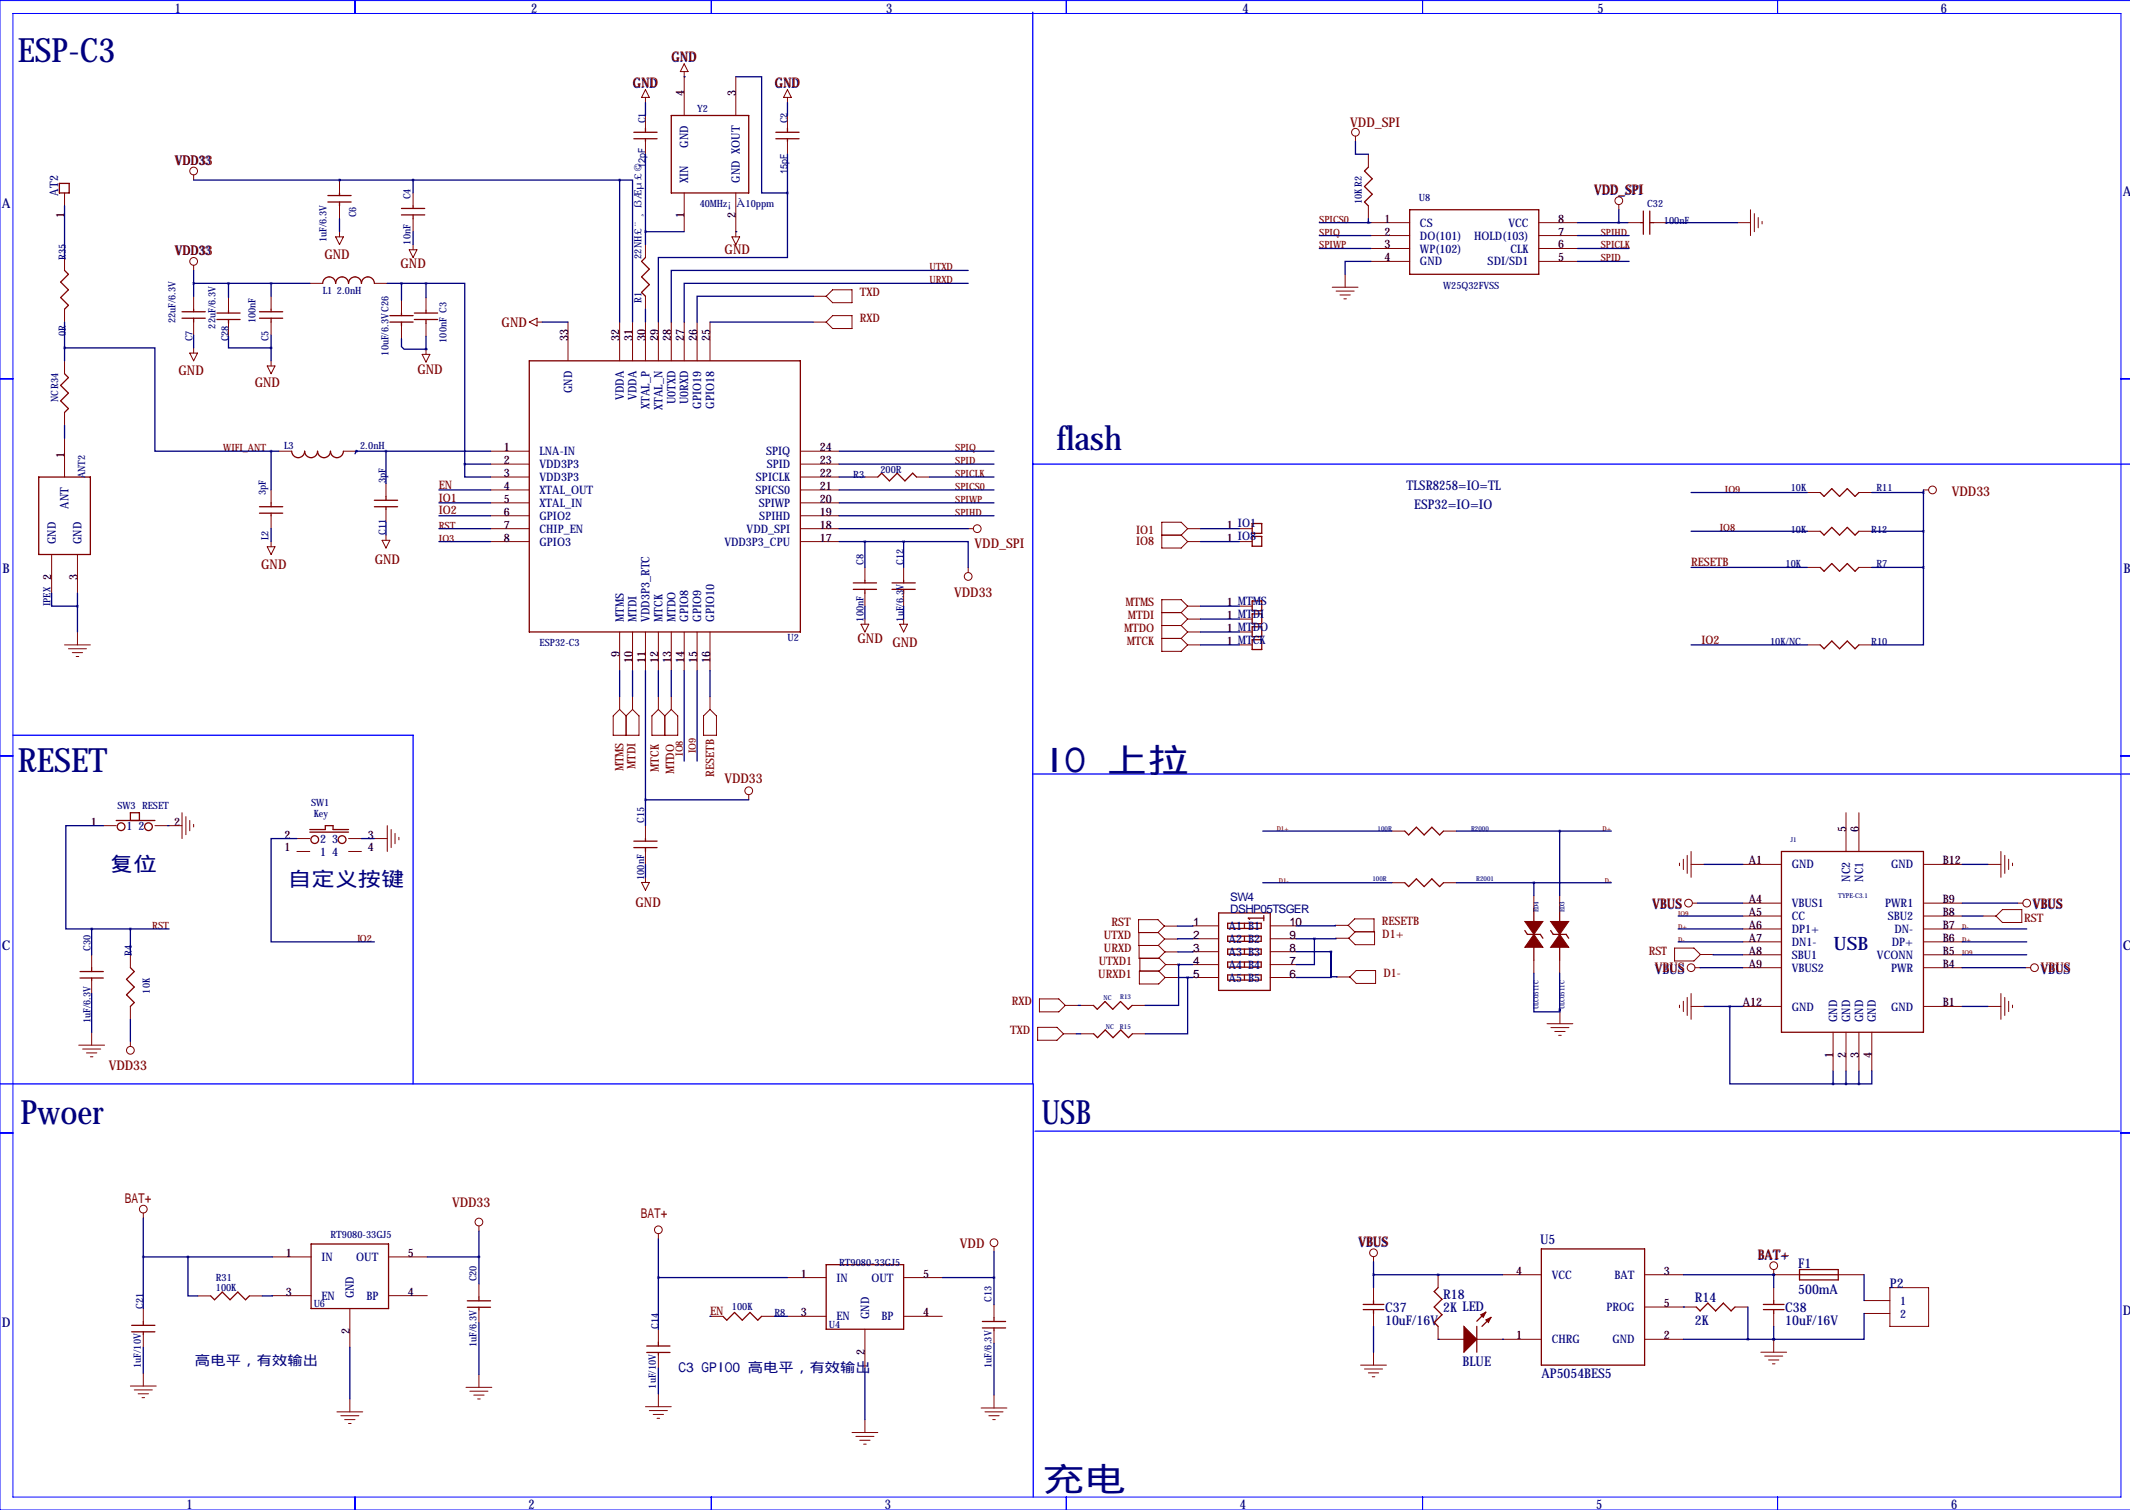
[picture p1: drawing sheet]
<svg xmlns="http://www.w3.org/2000/svg" width="419mm" height="297mm" viewBox="0 0 419 297" stroke-linecap="round" stroke-linejoin="round" font-family="sans-serif">
<g fill="none" stroke="#00f" stroke-width=".2">
<path d="M2.5 2.7h414.8v291.8h-414.8zM69.8 .1v2.6M140 .1v2.6M209.8 .1v2.6M279.9 .1v2.6M349.8 .1v2.6M419.1 .1h-419.1v296.9h419.1M0 74.5h2.5M417.3 74.5h1.8M0 148.7h2.5M417.3 148.7h1.8M0 222.9h2.5"/>
<path d="M417.3 222.9h1.8M69.8 294.5v2.5M140 294.5v2.5M209.8 294.5v2.5M279.9 294.5v2.5M349.8 294.5v2.5"/>
</g>
<path d="M203.2 2.4v210.8h-203.2M203.2 91.3h215.9M2.5 144.6h78.8v68.6M203.2 152.3h215.9M203.3 213.2v81.3M203.7 222.5h213.3" fill="none" stroke="#00f" stroke-width=".25"/>
<g fill="none" stroke="#800000" stroke-width=".25">
<path d="M11.7 36.1h1.9v1.9h-1.9zM64.5 39.7h4.6M64.5 38.5h4.6M66.8 38v.5M66.8 39.7v.8M124.7 26h4.6M124.7 27.3h4.6M127 25.3v.7M127 27.3v.5M132.1 22.7h15.2v15.3h-15.2zM152.7 26h4.5M152.7 27.3h4.5"/>
<path d="M154.9 25.3v.7M154.9 27.3v.5M269.2 32.9l-.7 .7 1.5 1.6-1.5 1.5 1.5 1.5-1.5 1.5 .7 .8M12.7 53.2l.8 .8-1.6 1.5 1.6 1.5-1.6 1.5 1.6 1.6-.8 .7M63.5 55.7a1.27 1.27 0 0 1 1.3-1.2 1.27 1.27 0 0 1 1.2 1.2 1.27 1.27 0 0 1 1.3-1.2 1.27 1.27 0 0 1 1.3 1.2 1.27 1.27 0 0 1 1.2-1.2 1.27 1.27 0 0 1 1.3 1.2 1.27 1.27 0 0 1 1.3-1.2 1.27 1.27 0 0 1 1.3 1.2M79 42.3h4.6M79 41h4.6M81.3 40.5v.5M81.3 42.3v.7M127 50.7l-.8 .7 1.6 1.5-1.6 1.6 1.6 1.5-1.6 1.5 .8 .8M277.4 41.3h25.4v12.7h-25.4zM322.8 43.8h.5"/>
<path d="M323.3 41.5v4.6M324.6 43.8h.8M324.6 41.5v4.6M12.7 73.5l.8 .8-1.6 1.5 1.6 1.5-1.6 1.6 1.6 1.5-.8 .7M35.8 62.6h4.6M35.8 61.3h4.6M38.1 60.8v.5M38.1 62.6v.8M42.7 62.9h4.5M42.7 61.6h4.5M45 61.1v.5M45 62.9v.7"/>
<path d="M51.1 62.6h4.5M51.1 61.3h4.5M53.3 60.8v.5M53.3 62.6v.8M76.7 63.4h4.6M76.7 62.1h4.6M79 61.6v.5M79 63.4v.7M81.5 62.9h4.6M81.5 61.6h4.6M83.8 61.1v.5M83.8 62.9v.7"/>
<path d="M104.1 71h53.4v53.3h-53.4zM7.6 93.8h10.2v15.3h-10.2zM51.1 99.7h4.5M53.3 98.9v.8M57.4 88.8a1.27 1.27 0 0 0 1.3 1.2 1.27 1.27 0 0 0 1.2-1.2 1.27 1.27 0 0 0 1.3 1.2 1.27 1.27 0 0 0 1.3-1.2 1.27 1.27 0 0 0 1.3 1.2 1.27 1.27 0 0 0 1.2-1.2 1.27 1.27 0 0 0 1.3 1.2 1.27 1.27 0 0 0 1.3-1.2M73.7 99.7h4.5M73.7 98.4h4.5M75.9 97.6v.8M75.9 99.7v.5M172.7 93.8l.8-.7 1.5 1.5 1.5-1.5 1.6 1.5 1.5-1.5 .7 .7M358.1 96.9l.8 .7 1.5-1.5 1.5 1.5 1.6-1.5 1.5 1.5 .8-.7M51.1 101h4.5"/>
<path d="M53.3 101v.5M167.9 115.9h4.6M167.9 114.7h4.6M170.2 114.2v.5M170.2 115.9v.8M175.5 115.9h4.6M175.5 114.7h4.6M177.8 114.2v.5M177.8 115.9v.8M246.4 103h1.9v1.9h-1.9zM246.4 105.5h1.9v2h-1.9zM246.4 118.2h1.9v2h-1.9z"/>
<path d="M358.1 104.5l.8 .8 1.5-1.6 1.5 1.6 1.6-1.6 1.5 1.6 .8-.8M358.1 111.6l.8 .8 1.5-1.5 1.5 1.5 1.6-1.5 1.5 1.5 .8-.8M246.4 120.8h1.9v1.9h-1.9zM246.4 123.3h1.9v1.9h-1.9zM246.4 125.8h1.9v2h-1.9zM358.1 126.9l.8 .7 1.5-1.5 1.5 1.5 1.6-1.5 1.5 1.5 .8-.7M22.9 161.4h7.6M25.7 161.4v-1.5h1.7v1.5M61 163.2h3v-.8h1.5v.8h3.1M61 163.7h7.6M124.7 166.7h4.6M124.7 165.5h4.6"/>
<path d="M127 165v.5M127 166.7v.8M239.8 179.6h10.1v15.2h-10.1zM276.4 173.6l.8 .8 1.5-1.5 1.5 1.5 1.5-1.5 1.6 1.5 .7-.8M276.4 163.5l.8 .7 1.5-1.5 1.5 1.5 1.5-1.5 1.6 1.5 .7-.7M301.8 178.7v2.6M306.9 178.7v2.6M350.5 167.5h28v35.6h-28zM15.7 191.1h4.6M15.7 192.4h4.6M18 190.4v.7M18 192.4v.5"/>
<path d="M25.7 190.4l.7 .7-1.5 1.5 1.5 1.6-1.5 1.5 1.5 1.5-.7 .8M215.1 197.8l.8 .7 1.5-1.5 1.5 1.5 1.6-1.5 1.5 1.5 .8-.7M241.6 181.6h6.6v1h-6.6zM241.6 184.2h6.6v1h-6.6zM241.6 186.7h6.6v1h-6.6zM241.6 189.2h6.6v1.1h-6.6zM241.6 191.8h6.6v1h-6.6zM244.9 181.6v1M244.9 184.2v1M244.9 186.7v1M244.9 189.2v1.1M244.9 191.8v1"/>
<path d="M248.7 180.6h-3.1l.3 .3M248.7 180.1v1M300 183l.5 .8h2.6l.5 .8M301.8 186.3v2.6M305.1 183l.5 .8h2.6l.5 .8M306.9 186.3v2.6M215.2 203.4l.8 .7 1.5-1.5 1.5 1.5 1.5-1.5 1.5 1.5 .8-.7M28.2 260v.7M41.5 254.9l.7 .8 1.5-1.5 1.6 1.5 1.5-1.5 1.5 1.5 .8-.8M61.2 244.7h15.3v12.7h-15.3zM91.9 255.9h4.6M91.9 257.2h4.6"/>
<path d="M94.2 255.1v.8M94.2 257.2v.5M142.2 258.9l.8 .8 1.5-1.5 1.5 1.5 1.6-1.5 1.5 1.5 .8-.8M162.6 248.8h15.2v12.7h-15.2zM193.3 260h4.6M195.6 259.2v.8M268.2 256.6h4.1M268.2 257.6h4.1M270.3 255.8v.8M270.3 257.6v.8M283 253.3l-.8 .8 1.5 1.5-1.5 1.5 1.5 1.5-1.5 1.6 .8 .7M292.4 258.1l-1.8 1.8"/>
<path d="M293.4 259.1l-1.8 1.8M303.3 245.7h20.3v22.8h-20.3zM333.8 257.1l.7 .8 1.5-1.6 1.6 1.6 1.5-1.6 1.5 1.6 .8-.8M347 256.6h4M347 257.6h4M349 255.8v.8M349 257.6v.8M354.1 249.7h7.6v2.1h-7.6zM354.1 250.8h7.6M25.9 260.7h4.6M25.9 262h4.6M28.2 262v.5"/>
<path d="M127.3 264.8h4.5M127.3 266.1h4.5M129.5 264v.8M129.5 266.1v.5M193.3 261.2h4.6M195.6 261.2v.5M290.6 260.9v5.1"/>
<circle cx="23.8" cy="162.6" r=".76"/>
<circle cx="29.2" cy="162.6" r=".76"/>
<circle cx="61.9" cy="165.2" r=".76"/>
<circle cx="67.3" cy="165.2" r=".76"/>
</g>
<g fill="none" stroke="#800000" stroke-width=".2">
<path d="M127 19.2v1M127 17.6l.8 1.6h-1.6zM134.6 14.1v8.6M134.6 12.6l.8 1.5h-1.5zM144.8 15.1v7.6M154.9 19.2v1M154.9 17.6l.8 1.6h-1.5zM12.7 38v2.5M38.1 34.4v1M66.8 35.4v2.6M81.3 38v2.5M127 22.7v2.6"/>
<path d="M127 27.8v2.5M134.6 38v7.6M144.8 38v8.6M154.9 22.7v2.6M154.9 27.8v2.5M266.7 26.8v1M269.2 30.3v2.6M12.7 50.7v2.5M38.1 52.2v1M38.1 58.3v2.5M45 58.5v2.6M53.3 58.3v2.5"/>
<path d="M61 55.7h2.5M66 46.6h1.6l-.8 1.5zM66.8 40.5v2.5M66.8 45.6v1M73.7 55.7h2.5M79 59v2.6M80.5 49.1h1.5l-.7 1.6zM81.3 43v2.6M81.3 48.1v1M83.8 58.5v2.6M127 48.1v2.6M127 58.3v2.5"/>
<path d="M144 46.6h1.5l-.7 1.5zM160 58.3h2.6M163.8 57h3.8v2.5h-3.8l-1.2-1.2zM262.1 56.5h5.1M262.9 57.3h3.5M263.7 58h2M264.4 58.8h.5M264.7 54v2.5M269.2 40.5v2.5M269.7 43.8h7.7M269.7 46.3h7.7M269.7 48.9h7.7"/>
<path d="M269.7 51.4h7.7M302.8 43.8h7.6M302.8 46.3h7.6M302.8 48.9h7.6M302.8 51.4h7.6M318.5 40.2v1.1M320.3 43.8h2.5M325.4 43.8h2.5M341.9 43.8h2.5M344.4 41.3v5M345.2 42v3.6M345.9 42.8v2"/>
<path d="M346.7 43.5v.6M12.7 60.8v2.6M12.7 71v2.5M37.3 69.5h1.6l-.8 1.5zM38.1 63.4v2.5M38.1 68.4v1.1M45 63.6v2.6M52.6 72h1.5l-.8 1.5zM53.3 63.4v2.5M53.3 71v1M79 64.1v2.6M83.1 69.7h1.5l-.8 1.5z"/>
<path d="M83.8 63.6v2.6M83.8 68.7v1M104.1 63.4l1.6-.8v1.5zM105.7 63.4h1M111.8 63.4v7.6M121.9 63.4v7.6M124.5 63.4v7.6M127 63.4v7.6M129.5 63.4v7.6M132.1 63.4v7.6M134.6 63.4v7.6M137.2 63.4v7.6"/>
<path d="M139.7 63.4v7.6M160 63.4h2.6M162.6 63.4l1.2-1.3h3.8v2.5h-3.8zM12.7 81.1v2.6M12.7 86.2v7.6M53.3 96.4v2.5M54.9 88.8h2.5M67.6 88.8h2.5M75.9 95.1v2.5M96.5 93.8h7.6M96.5 88.8h7.6M96.5 91.3h7.6"/>
<path d="M96.5 98.9h7.6M96.5 96.4h7.6M157.5 93.8h7.6M157.5 88.8h7.6M157.5 91.3h7.6M157.5 98.9h7.6M157.5 96.4h7.6M170.2 93.8h2.5M180.3 93.8h2.6M355.6 96.9h2.5M365.8 96.9h2.5M378.5 96.4h1"/>
<path d="M10.2 109.1v7.6M15.2 109.1v7.6M52.6 107.6h1.5l-.8 1.5zM53.3 101.5v2.5M53.3 106.5v1.1M75.2 106.3h1.5l-.8 1.5zM75.9 100.2v2.5M75.9 105.3v1M96.5 104h7.6M96.5 101.5h7.6M96.5 106.5h7.6M157.5 104h7.6"/>
<path d="M157.5 101.5h7.6M157.5 106.5h7.6M170.2 111.6v2.6M170.2 116.7v2.5M177.8 111.6v2.6M177.8 116.7v2.5M190.5 104h1M190.5 111.6v1M228.6 105.3h3.8M232.4 105.3l1.3 1.2M233.7 104h2.5M233.7 106.5h2.5"/>
<path d="M233.7 119.2h2.5M233.7 104l-1.3 1.3M233.7 104l-1.3-1.3h-3.8v5.1h3.8l1.3-1.3M233.7 119.2l-1.3-1.2h-3.8v10.1h3.8l1.3-1.2M233.7 119.2l-1.3 1.3M243.8 104h2.6M243.8 106.5h2.6M243.8 119.2h2.6M355.6 104.5h2.5M355.6 111.6h2.5M365.8 104.5h2.5M365.8 111.6h2.5"/>
<path d="M12.7 126.9h5.1M13.5 127.6h3.5M14.2 128.4h2.1M15 129.1h.5M15.2 124.3v2.6M121.9 124.3v7.6M121.9 137v2.6M121.9 139.6l-1.3 1.2v3.8h5.1v-3.8l-1.2-1.2M121.9 139.6l1.3 1.2M124.5 124.3v7.6M124.5 137v2.6M124.5 139.6l-1.3 1.2"/>
<path d="M127 124.3v7.6M129.5 124.3v7.6M129.5 137v2.6M129.5 139.6l-1.2 1.2v3.8h5v-3.8l-1.2-1.2M129.5 139.6l1.3 1.2M132.1 124.3v7.6M132.1 137v2.6M132.1 139.6l-1.3 1.2M134.6 124.3v7.6M137.2 124.3v7.6M139.7 124.3v7.6M139.7 137v2.6"/>
<path d="M169.4 122.8h1.5l-.7 1.5zM170.2 121.8v1M177 122.8h1.6l-.8 1.5zM177.8 121.8v1M228.6 120.5h3.8M228.6 123h3.8M228.6 125.6h3.8M232.4 120.5l1.3 1.3M232.4 123l1.3 1.3M232.4 125.6l1.3 1.3M233.7 121.8h2.5M233.7 124.3h2.5"/>
<path d="M233.7 126.9h2.5M233.7 121.8l-1.3 1.2M233.7 124.3l-1.3 1.3M243.8 121.8h2.6M243.8 124.3h2.6M243.8 126.9h2.6M355.6 126.9h2.5M365.8 126.9h2.5M35.8 159.9v5.1M123.2 140.8v3.8M130.8 140.8v3.8M138.4 140.8l1.3-1.2 1.3 1.2v3.8h-2.6z"/>
<path d="M147.3 156.3v1M363.2 159.9v7.6M365.8 159.9v7.6M20.3 162.4h2.6M30.5 162.4h2.5M33.3 162.4h2.5M36.6 160.6v3.6M37.3 161.4v2M38.1 162.2v.5M58.4 167.5h2.6M58.4 165h2.6M68.6 167.5h2.5"/>
<path d="M68.6 165h2.5M73.7 165h2.5M76.2 162.4v5.1M77 163.2v3.5M77.7 163.9v2.1M78.5 164.7v.5M126.2 173.6h1.6l-.8 1.5zM127 162.4v2.6M127 167.5v2.5M127 172.6v1M273.9 173.6h2.5M273.9 163.5h2.5"/>
<path d="M284 173.6h2.6M284 163.5h2.6M301.8 176.2v2.5M306.9 176.2v2.5M330.5 169.8v.5M331.2 169v2.1M332 168.3v3.5M332.7 170h2.6M332.7 167.5v5.1M333 177.7h1M342.9 170h7.6M342.9 177.7h7.6"/>
<path d="M378.5 170h7.6M378.5 177.7h7.6M391.2 170h2.5M393.7 167.5v5.1M394 178.9h3.8v2.6h-3.8l-1.3-1.3zM394.5 168.3v3.5M395.2 169v2.1M396 169.8v.5M397 177.7h1M18 187.8v2.6M18 192.9v2.5M25.7 187.8v2.6"/>
<path d="M25.7 198v2.5M204.5 196.5h3.8l1.3 1.3-1.3 1.2h-3.8zM209.6 197.8h2.5M212.6 197.8h2.5M222.8 197.8h2.5M224.1 183.5v2.5h3.8l1.3 1.3M224.1 186v2.5h3.8l1.3-1.2M228 191l1.3 1.3M229.1 182.2l-1.3-1.3h-3.8v2.6h3.9l1.3 1.2M229.1 182.2h2.5M229.1 182.2l-1.3 1.3M229.2 184.7h2.5"/>
<path d="M229.2 184.7l-1.3 1.3M229.2 187.3h2.5M229.3 192.3h2.5M229.4 189.7h2.5M229.4 189.7l-1.3 1.3h-3.9v2.6h3.8l1.3-1.3M229.4 189.7l-1.3-1.2h-3.8v2.5M234.7 182.1h5.1M234.7 184.7h5.1M234.7 187.2h5.1M234.7 189.7h5.1M234.7 192.3h5.1M249.9 182.1h5.1"/>
<path d="M249.9 184.7h5.1M249.9 187.2h5.1M249.9 189.7h5.1M249.9 192.3h5.1M262.7 182h2.6M262.8 184.6h2.6M263 192.2h2.6M265.3 182l1.2 1.3h4v2.5h-3.9l-1.2-1.2M265.3 182l1.2-1.2h3.9v2.5M265.6 192.2l1.3-1.3h3.8v2.6h-3.8zM266.6 183.3l-1.2 1.3M301.8 188.9v2.5"/>
<path d="M306.9 188.9v2.5M306.9 198.8v2.6M329.5 186.5h3.8l1.3 1.3-1.3 1.2h-3.8zM330.5 197.7v.5M331.2 197v2M332 196.2v3.6M332.7 198h2.6M332.7 195.4v5.1M333.5 190.4h1M334.6 187.8h2.5M342.9 180.2h7.6M342.9 182.7h7.6"/>
<path d="M342.9 185.3h7.6M342.9 187.8h7.6M342.9 190.4h7.6M342.9 198h7.6M378.5 180.2h7.6M378.5 182.7h7.6M378.5 185.3h7.6M378.5 187.8h7.6M378.5 190.4h7.6M378.5 198h7.6M390.2 180.2h2.5M391.2 198h2.5"/>
<path d="M393.7 195.4v5.1M394.5 196.2v3.6M395.2 197v2M396 197.7v.5M398.5 190.4h1M15.5 205.6h5.1M16.3 206.4h3.5M17 207.1h2M17.8 207.9h.5M18 203.1v2.5M25.7 204.8v1.1M204.2 202.1h3.8l1.2 1.3-1.2 1.2h-3.8z"/>
<path d="M209.2 203.4h2.6M212.6 203.4h2.6M222.8 203.4h2.5M304.4 201.4h5.1M305.2 202.1h3.5M305.9 202.9h2M306.7 203.7h.5M360.7 203.1v7.6M363.2 203.1v7.6M365.8 203.1v7.6M368.3 203.1v7.6M28.2 238.6v1"/>
<path d="M28.2 257.4v2.6M38.9 254.9h2.6M49.1 254.9h2.5M53.6 247.3h7.6M53.6 254.9h7.6M68.8 257.4v7.6M76.5 247.3h7.6M76.5 254.9h7.6M94.2 241.2v1M94.2 252.6v2.5M94.2 257.7v2.5M129.5 242.7v1"/>
<path d="M139.7 258.9h2.5M149.9 258.9h2.5M154.9 251.3h7.7M154.9 258.9h7.7M177.8 251.3h7.6M177.8 258.9h7.6M195.6 245.2v1M195.6 256.7v2.5M270.3 247.2v1M270.3 253.3v2.5M270.3 258.4v2.5M283 250.8v2.5"/>
<path d="M295.7 250.8h7.6M323.6 250.8h7.6M323.6 257.1h10.2M341.4 257.1h2.5M349 249.7v1.1h5.1M349 253.3v2.5M349 258.4v2.5M361.7 250.8h5.1M366.8 255.8h5.1M366.8 258.4h5.1M371.9 253.3h7.6v7.6h-7.6zM25.7 272.7h5"/>
<path d="M26.4 273.4h3.6M27.2 274.2h2M27.9 274.9h.5M28.2 262.5v2.5M28.2 270.1v2.6M66.3 277.7h5.1M67.1 278.5h3.5M67.8 279.3h2M68.8 275.2v2.5M91.7 272.9h5.1M92.5 273.7h3.5M93.2 274.4h2"/>
<path d="M94 275.2h.5M94.2 270.4v2.5M127 276.7h5.1M127.8 277.5h3.5M128.5 278.2h2.1M129.3 279h.5M129.5 261.5v2.5M129.5 266.6v2.5M129.5 274.2v2.5M170.2 261.5v7.6M170.2 279.3v2.5M193 277h5.1"/>
<path d="M193.8 277.7h3.6M194.6 278.5h2M195.3 279.3h.5M195.6 261.7v2.6M195.6 274.4v2.6M267.7 268.5h5.1M268.5 269.3h3.5M269.2 270.1h2.1M270 270.8h.5M270.3 266v2.5M283 260.9v2.6h5M290.6 263.5h12.7"/>
<path d="M323.6 263.5h7.6M346.5 266h5M347.2 266.8h3.6M348 267.5h2M348.7 268.3h.5M349 263.5v2.5M68.6 280h.5M167.6 281.8h5.1M168.4 282.6h3.6M169.2 283.3h2M169.9 284.1h.5"/>
<circle cx="38.1" cy="33.6" r=".76"/>
<circle cx="266.7" cy="26" r=".76"/>
<circle cx="318.5" cy="39.5" r=".76"/>
<circle cx="38.1" cy="51.4" r=".76"/>
<circle cx="380.2" cy="96.4" r=".76"/>
<circle cx="190.5" cy="113.4" r=".76"/>
<circle cx="192.3" cy="104" r=".76"/>
<circle cx="147.3" cy="155.6" r=".76"/>
<circle cx="332.2" cy="177.7" r=".76"/>
<circle cx="398.8" cy="177.7" r=".76"/>
<circle cx="332.7" cy="190.4" r=".76"/>
<circle cx="400.3" cy="190.4" r=".76"/>
<circle cx="25.7" cy="206.6" r=".76"/>
<circle cx="28.2" cy="237.9" r=".76"/>
<circle cx="94.2" cy="240.4" r=".76"/>
<circle cx="129.5" cy="241.9" r=".76"/>
<circle cx="195.6" cy="244.5" r=".76"/>
<circle cx="270.3" cy="246.4" r=".76"/>
<circle cx="349" cy="249" r=".76"/>
</g>
<g fill="#800000" stroke="#800000" stroke-width=".2">
<path d="M288 260.9l2.6 2.6-2.6 2.5z"/>
<path d="M292.4 259.7l1-.6-.5 1.1z"/>
<path d="M291.3 258.6l1.1-.5-.6 1z"/>
<path d="M305.1 181.3h3.6l-1.8 2.5z"/>
<path d="M306.9 183.8l1.8 2.5h-3.6z"/>
<path d="M300 181.3h3.6l-1.8 2.5z"/>
<path d="M301.8 183.8l1.8 2.5h-3.6z"/>
</g>
<g fill="none" stroke="#000080" stroke-width=".25">
<path d="M134.6 15.1h.1M144.8 15.1h5.1v22.9h5M38.1 35.4h83.8M66.8 35.4h.1M81.3 35.4v2.6M121.9 35.4h2.6v28M121.9 35.4v28M127 20.2v2.5M127 30.3v17.8M154.9 38v12.7h-25.4v12.7M154.9 20.2v2.5M154.9 30.3v7.7"/>
<path d="M266.7 27.8v2.5h2.5M12.7 40.5v10.2M38.1 53.2v5.1M38.1 55.7h22.9M45 55.7v2.8M53.3 55.7v2.6M66.8 43v2.6M76.2 55.7h7.6M79 55.7v3.3M81.3 45.6v2.5M83.8 55.7h7.6v35.6M83.8 55.7v2.8"/>
<path d="M127 45.6h7.6M144.8 45.6h.1M160 58.3h-22.8v5.1M190.5 55.7h-55.9v7.7M190.5 53.2h-58.4v10.2M259.6 43.8h10.1M259.6 48.9h10.1M259.6 46.3h10.1M269.2 43v.8M269.7 51.4h-5v2.6M310.4 43.8h9.9M310.4 51.4h10.1"/>
<path d="M310.4 48.9h10.1M310.4 46.3h10.1M318.5 41.3v2.5M327.9 43.8h14M12.7 68.4h17.8v20.4h22.8M12.7 63.4v7.6M38.1 65.9v2.5M45 66.2v2.2h8.3M53.3 65.9v5.1M79 66.7v1.5l.5 .5h4.3M83.8 68.7h.1M83.8 66.2v2.5"/>
<path d="M106.7 63.4h5.1M127 60.8v2.6M139.7 63.4h20.3M12.7 83.7v2.5M53.3 88.8v7.6M53.3 88.8h1.6M70.1 88.8h.1M70.1 88.8h26.4M70.1 88.8l-.3 .5M75.9 88.8v6.3M86.4 96.4h10.1M86.4 98.9h10.1"/>
<path d="M91.4 91.3v2.5h5.1M91.4 91.3h5.1M165.1 96.4h30.5M165.1 91.3h30.5M165.1 93.8h5.1M165.1 98.9h30.5M165.1 88.8h30.5M182.9 93.8h12.7M332.7 96.9h22.9M368.3 96.9h10.2M378.5 96.4v15.2M10.2 116.7v2.5h5"/>
<path d="M15.2 116.7v7.6M53.3 104v2.5M75.9 102.7v2.6M86.4 106.5h10.1M86.4 104h10.1M86.4 101.5h10.1M165.1 106.5h12.7M165.1 104h25.4M165.1 101.5h30.5M170.2 106.5v5.1M170.2 119.2v2.6M177.8 106.5h12.7v5.1"/>
<path d="M177.8 106.5v5.1M177.8 119.2v2.6M236.2 106.5h7.6M236.2 104h7.6M236.2 119.2h7.6M332.7 104.5h22.9M332.7 111.6h22.9M368.3 104.5h10.2M368.3 111.6h10.2M378.5 111.6v15.3h-10.2M121.9 131.9v5.1M124.5 131.9v5.1"/>
<path d="M127 131.9v30.5M129.5 131.9v5.1M132.1 131.9v5.1M134.6 131.9v17.8M137.2 131.9v17.8M139.7 131.9v5.1M236.2 126.9h7.6M236.2 121.8h7.6M236.2 124.3h7.6M332.7 126.9h22.9M127 157.3h20.3M20.3 162.4h-7.3v20.3h5"/>
<path d="M33 162.4h.3M58.4 165h-5.1v20.3h20.4M71.1 165h2.6M127 170v2.6M248.5 173.6h25.4M248.5 163.5h25.4M286.6 173.6h30.4M286.6 163.5h30.4M301.8 173.6v2.6M306.9 163.5v12.7M334 177.7h8.9M335.3 170h7.6"/>
<path d="M386.1 170h5.1M386.1 177.7h10.9M18 182.7v5.1M18 195.4v7.7M18 182.7h15.3M25.7 182.7v5.1M212.1 197.8h.5M231.8 192.3h2.9M231.9 189.7h.1M231.9 189.7v8.1h-6.6M231.9 189.7h2.8M233.7 192.3v11.1h-8.4"/>
<path d="M234.7 184.7h-3M234.7 187.2l-3 .1M234.7 182.1l-3.1 .1M255 184.7h3.6M255 187.2h6.9M258.6 184.7v5h-3.6M261.9 187.2v5.1h-6.9M261.9 187.2v4.9l1.1 .1M262.7 182v.1h-7.7M262.8 184.6v.1h-4.2M301.8 191.4v7.6h5.1v-.4M306.9 198.6v.2"/>
<path d="M306.9 191.4v7.2M330.2 180.2h12.7M330.2 182.7h12.7M330.2 185.3h12.7M334.5 190.4h8.4M335.3 198h7.6M337.1 187.8h5.8M340.4 198v15.2h20.3M386.1 198h5.1M386.1 180.2h4.1M386.1 187.8h12.7M386.1 182.7h12.7"/>
<path d="M386.1 190.4h12.4M386.1 185.3h12.7M25.7 200.5v4.3M211.8 203.4h.8M360.7 210.7v2.5M360.7 213.2h5.1M363.2 210.7v2.5M365.8 210.7v2.5M368.3 210.7v2.5h-2.5M28.2 239.6v17.8M28.2 247.3h25.4M37 247.3v7.6h1.9"/>
<path d="M53.6 254.9h-2M84.1 247.3h10.1M94.2 242.2v10.4M129.5 243.7v17.8M129.5 251.3h25.4M139.7 258.9h.1M152.4 258.9h2.5M185.4 251.3h10.2M195.6 246.2v10.5M270.3 248.2v5.1M270.3 250.8h25.4M283 250.8h.1"/>
<path d="M331.2 257.1h.1M331.2 250.8h17.8M343.9 257.1v6.4M349 250.8h.1M349 250.8v2.5M366.8 258.4v5.1h-17.8M366.8 250.8v5M28.2 265v5.1M68.8 265v10.2M94.2 260.2v10.2M129.5 269.1v5.1M170.2 269.1v10.2"/>
<path d="M195.6 264.3v10.1M270.3 260.9v5.1M283 263.5h.1M295.7 263.5h.1M331.2 263.5h17.8M349 263.5h.1M349 260.9v2.6"/>
</g>
<path d="M18 182.7a.05 .05 0 0 0 .1 0 .05 .05 0 0 0-.1 0zM25.6 182.7a.05 .05 0 0 0 .1 0 .05 .05 0 0 0-.1 0zM91.4 91.3a.05 .05 0 0 0 .1 0 .05 .05 0 0 0-.1 0zM154.9 38a.05 .05 0 0 0 .1 0 .05 .05 0 0 0-.1 0zM53.3 55.7a.05 .05 0 0 0 .1 0 .05 .05 0 0 0-.1 0zM44.9 55.7a.05 .05 0 0 0 .1 0 .05 .05 0 0 0-.1 0zM15.2 119.2a.05 .05 0 0 0 .1 0 .05 .05 0 0 0-.1 0zM53.3 88.8a.05 .05 0 0 0 .1 0 .05 .05 0 0 0-.1 0zM75.9 88.8a.05 .05 0 0 0 .1 0 .05 .05 0 0 0-.1 0zM94.2 247.3a.05 .05 0 0 0 .1 0 .05 .05 0 0 0-.1 0zM378.4 104.5a.05 .05 0 0 0 .1 0 .05 .05 0 0 0-.1 0zM269.2 43.8a.05 .05 0 0 0 .1 0 .05 .05 0 0 0-.1 0zM129.5 251.3a.05 .05 0 0 0 .1 0 .05 .05 0 0 0-.1 0zM378.4 111.6a.05 .05 0 0 0 .1 0 .05 .05 0 0 0-.1 0zM378.4 96.9a.05 .05 0 0 0 .1 0 .05 .05 0 0 0-.1 0zM270.2 250.8a.05 .05 0 0 0 .1 0 .05 .05 0 0 0-.1 0zM282.9 250.8a.05 .05 0 0 0 .1 0 .05 .05 0 0 0-.1 0zM340.3 198a.05 .05 0 0 0 .1 0 .05 .05 0 0 0-.1 0zM365.7 213.2a.05 .05 0 0 0 .1 0 .05 .05 0 0 0-.1 0zM53.3 68.4a.05 .05 0 0 0 .1 0 .05 .05 0 0 0-.1 0z" fill="#000080" stroke="#000080" stroke-width=".51"/>
<g font-size="6.6" fill="#000080">
<text x="3.5" y="12.1">ESP-C3</text>
<text x="207.9" y="88.6">flash</text>
<text x="3.5" y="151.8">RESET</text>
<text x="205.4" y="151.8">IO 上拉</text>
<text x="4" y="221.1">Pwoer</text>
<text x="204.9" y="221.1">USB</text>
<text x="205.2" y="293.3">充电</text>
</g>
<g font-size="4" fill="#000080">
<text x="21.6" y="171.3">复位</text>
<text x="56.7" y="174.3">自定义按键</text>
</g>
<text font-size="3.6" fill="#000080" x="360.8" y="187">USB</text>
<g font-size="2.6" fill="#000080">
<text x="34.4" y="2.6">1</text>
<text x="104.5" y="2.6">2</text>
<text x="174.3" y="2.6">3</text>
<text x="244.4" y="2.6">4</text>
<text x="314.3" y="2.6">5</text>
<text x="381.9" y="2.6">6</text>
<text x="124.5" y="17.2">GND</text>
<text x="132.1" y="12.2">GND</text>
<text x="152.5" y="17.2">GND</text>
<text x=".4" y="40.9">A</text>
<text x="417.7" y="38.6">A</text>
<text x="276.8" y="96.5">TLSR8258=IO=TL</text>
<text x="278.3" y="100">ESP32=IO=IO</text>
<text x=".5" y="112.8">B</text>
<text x="417.8" y="112.8">B</text>
<text x="325.1" y="178.8">VBUS</text>
<text x="399.9" y="178.8">VBUS</text>
<text x=".4" y="187">C</text>
<text x="325.6" y="191.5">VBUS</text>
<text x="401.5" y="191.5">VBUS</text>
<text x="417.7" y="187">C</text>
<text x="267.3" y="245.3">VBUS</text>
<text x="303" y="244.7">U5</text>
<text x="353.8" y="249.5">F1</text>
<text x="284" y="255.6">R18</text>
<text x="333.5" y="256.1">R14</text>
<text x="353.8" y="254.6">500mA</text>
<text x="371.9" y="253.3">P2</text>
<text x=".4" y="261.1">D</text>
<text x="272.5" y="258.1">C37</text>
<text x="272.5" y="260.7">10uF/16V</text>
<text x="284" y="258.1">2K LED</text>
<text x="333.5" y="260.7">2K</text>
<text x="351.3" y="258.1">C38</text>
<text x="351.3" y="260.7">10uF/16V</text>
<text x="417.7" y="258.6">D</text>
<text x="38.4" y="268.5">高电平，有效输出</text>
<text x="133.5" y="270">C3 GPIO0 高电平，有效输出</text>
<text x="287.8" y="268.8">BLUE</text>
<text x="303.3" y="271.1">AP5054BES5</text>
<text x="36.7" y="296.9">1</text>
<text x="104" y="296.9">2</text>
<text x="174.1" y="296.9">3</text>
<text x="243.9" y="296.9">4</text>
<text x="314" y="296.9">5</text>
<text x="383.9" y="296.9">6</text>
</g>
<g font-size="2.6" fill="#800000">
<text x="265.7" y="24.9">VDD_SPI</text>
<text x="34.3" y="32.4">VDD33</text>
<text x="313.6" y="38.2">VDD_SPI</text>
<text x="34.3" y="50.2">VDD33</text>
<text x="63.8" y="51">GND</text>
<text x="78.8" y="52.8">GND</text>
<text x="142.6" y="50">GND</text>
<text x="98.7" y="64.3">GND</text>
<text x="35.1" y="73.8">GND</text>
<text x="50.1" y="76.1">GND</text>
<text x="82.1" y="73.6">GND</text>
<text x="384" y="97.6">VDD33</text>
<text x="191.8" y="107.7">VDD_SPI</text>
<text x="51.4" y="111.9">GND</text>
<text x="73.7" y="110.9">GND</text>
<text x="187.8" y="117.5">VDD33</text>
<text x="168.7" y="126.4">GND</text>
<text x="175.6" y="127.2">GND</text>
<text x="142.5" y="154">VDD33</text>
<text x="125" y="178.5">GND</text>
<text x="21.4" y="210.5">VDD33</text>
<text x="24.5" y="236.6">BAT+</text>
<text x="89" y="237.3">VDD33</text>
<text x="126.1" y="239.6">BAT+</text>
<text x="188.9" y="245.5">VDD</text>
<text x="345.8" y="247.7">BAT+</text>
</g>
<g font-size="2.3">
<text x="134.6" y="18.9" transform="rotate(-90 134.6 18.9)">4</text>
<text x="144.8" y="18.9" transform="rotate(-90 144.8 18.9)">3</text>
<text x="12.7" y="42.9" transform="rotate(-90 12.7 42.9)">1</text>
<text x="134.6" y="42.9" transform="rotate(-90 134.6 42.9)">1</text>
<text x="144.8" y="42.9" transform="rotate(-90 144.8 42.9)">2</text>
<text x="272.4" y="43.8">1</text>
<text x="272.4" y="46.3">2</text>
<text x="306.6" y="43.8">8</text>
<text x="306.6" y="46.3">7</text>
<text x="272.4" y="48.9">3</text>
<text x="272.4" y="51.4">4</text>
<text x="306.6" y="48.9">6</text>
<text x="306.6" y="51.4">5</text>
<text x="111.8" y="67.2" transform="rotate(-90 111.8 67.2)">33</text>
<text x="121.9" y="67.2" transform="rotate(-90 121.9 67.2)">32</text>
<text x="124.5" y="67.2" transform="rotate(-90 124.5 67.2)">31</text>
<text x="127" y="67.2" transform="rotate(-90 127 67.2)">30</text>
<text x="129.5" y="67.2" transform="rotate(-90 129.5 67.2)">29</text>
<text x="132.1" y="67.2" transform="rotate(-90 132.1 67.2)">28</text>
<text x="134.6" y="67.2" transform="rotate(-90 134.6 67.2)">27</text>
<text x="137.2" y="67.2" transform="rotate(-90 137.2 67.2)">26</text>
<text x="139.7" y="67.2" transform="rotate(-90 139.7 67.2)">25</text>
<text x="99.2" y="88.8">1</text>
<text x="161.3" y="88.8">24</text>
<text x="12.7" y="90" transform="rotate(-90 12.7 90)">1</text>
<text x="99.2" y="91.3">2</text>
<text x="99.2" y="93.8">3</text>
<text x="161.3" y="93.8">22</text>
<text x="161.3" y="91.3">23</text>
<text x="99.2" y="101.5">6</text>
<text x="99.2" y="96.4">4</text>
<text x="99.2" y="98.9">5</text>
<text x="161.3" y="101.5">19</text>
<text x="161.3" y="98.9">20</text>
<text x="161.3" y="96.4">21</text>
<text x="99.2" y="104">7</text>
<text x="99.2" y="106.5">8</text>
<text x="161.3" y="106.5">17</text>
<text x="161.3" y="104">18</text>
<text x="241.4" y="104">1 IO1</text>
<text x="241.4" y="106.5">1 IO8</text>
<text x="10.2" y="114.1" transform="rotate(-90 10.2 114.1)">2</text>
<text x="15.2" y="114.1" transform="rotate(-90 15.2 114.1)">3</text>
<text x="241.4" y="119.2">1 MTMS</text>
<text x="241.4" y="121.8">1 MTDI</text>
<text x="241.4" y="124.3">1 MTDO</text>
<text x="121.9" y="129.3" transform="rotate(-90 121.9 129.3)">9</text>
<text x="124.5" y="130.5" transform="rotate(-90 124.5 130.5)">10</text>
<text x="127" y="130.5" transform="rotate(-90 127 130.5)">11</text>
<text x="129.5" y="130.5" transform="rotate(-90 129.5 130.5)">12</text>
<text x="132.1" y="130.5" transform="rotate(-90 132.1 130.5)">13</text>
<text x="134.6" y="130.5" transform="rotate(-90 134.6 130.5)">14</text>
<text x="137.2" y="130.5" transform="rotate(-90 137.2 130.5)">15</text>
<text x="139.7" y="130.5" transform="rotate(-90 139.7 130.5)">16</text>
<text x="241.4" y="126.9">1 MTCK</text>
<text x="17.9" y="162.4">1</text>
<text x="34.3" y="162.4">2</text>
<text x="56" y="167.5">1</text>
<text x="56" y="165">2</text>
<text x="72.4" y="165">3</text>
<text x="72.4" y="167.5">4</text>
<text x="363.2" y="163.7" transform="rotate(-90 363.2 163.7)">5</text>
<text x="365.8" y="163.7" transform="rotate(-90 365.8 163.7)">6</text>
<text x="344.1" y="170">A1</text>
<text x="382.3" y="170">B12</text>
<text x="344.1" y="177.7">A4</text>
<text x="382.3" y="177.7">B9</text>
<text x="234.8" y="182.1">1</text>
<text x="234.8" y="184.7">2</text>
<text x="253.7" y="182.1">10</text>
<text x="253.7" y="184.7">9</text>
<text x="344.1" y="180.2">A5</text>
<text x="344.1" y="182.7">A6</text>
<text x="344.1" y="185.3">A7</text>
<text x="382.3" y="185.3">B6</text>
<text x="382.3" y="182.7">B7</text>
<text x="382.3" y="180.2">B8</text>
<text x="234.8" y="187.2">3</text>
<text x="234.8" y="189.7">4</text>
<text x="253.7" y="187.2">8</text>
<text x="253.7" y="189.7">7</text>
<text x="344.1" y="187.8">A8</text>
<text x="344.1" y="190.4">A9</text>
<text x="382.3" y="190.4">B4</text>
<text x="382.3" y="187.8">B5</text>
<text x="234.8" y="192.3">5</text>
<text x="253.7" y="192.3">6</text>
<text x="342.9" y="198">A12</text>
<text x="382.3" y="198">B1</text>
<text x="360.7" y="208" transform="rotate(-90 360.7 208)">1</text>
<text x="363.2" y="208" transform="rotate(-90 363.2 208)">2</text>
<text x="365.8" y="208" transform="rotate(-90 365.8 208)">3</text>
<text x="368.3" y="208" transform="rotate(-90 368.3 208)">4</text>
<text x="56.2" y="247.3">1</text>
<text x="80.3" y="247.3">5</text>
<text x="157.6" y="251.3">1</text>
<text x="181.6" y="251.3">5</text>
<text x="298.3" y="250.8">4</text>
<text x="327.4" y="250.8">3</text>
<text x="56.2" y="254.9">3</text>
<text x="80.3" y="254.9">4</text>
<text x="327.4" y="257.1">5</text>
<text x="68.8" y="262.4" transform="rotate(-90 68.8 262.4)">2</text>
<text x="157.6" y="258.9">3</text>
<text x="181.6" y="258.9">4</text>
<text x="298.3" y="263.5">1</text>
<text x="327.4" y="263.5">2</text>
<text x="170.2" y="266.5" transform="rotate(-90 170.2 266.5)">2</text>
</g>
<g font-size="2.3" fill="#000080">
<text x="135.4" y="29.1" transform="rotate(-90 135.4 29.1)">GND</text>
<text x="135.4" y="35.9" transform="rotate(-90 135.4 35.9)">XIN</text>
<text x="145.6" y="35.9" transform="rotate(-90 145.6 35.9)">GND XOUT</text>
<text x="11.4" y="38.5" transform="rotate(-90 11.4 38.5)">AT2</text>
<text x="279.4" y="44.6">CS</text>
<text x="279.4" y="47.1">DO(101)</text>
<text x="290.1" y="47.1">HOLD(103)</text>
<text x="296.8" y="44.6">VCC</text>
<text x="279.4" y="49.7">WP(102)</text>
<text x="279.4" y="52.2">GND</text>
<text x="292.7" y="52.2">SDI/SD1</text>
<text x="297.2" y="49.7">CLK</text>
<text x="112.6" y="77.3" transform="rotate(-90 112.6 77.3)">GND</text>
<text x="122.7" y="78.6" transform="rotate(-90 122.7 78.6)">VDDA</text>
<text x="125.3" y="78.6" transform="rotate(-90 125.3 78.6)">VDDA</text>
<text x="127.8" y="80.4" transform="rotate(-90 127.8 80.4)">XTAL_P</text>
<text x="130.3" y="80.6" transform="rotate(-90 130.3 80.6)">XTAL_N</text>
<text x="132.9" y="79.6" transform="rotate(-90 132.9 79.6)">U0TXD</text>
<text x="135.4" y="79.6" transform="rotate(-90 135.4 79.6)">U0RXD</text>
<text x="138" y="80.4" transform="rotate(-90 138 80.4)">GPIO19</text>
<text x="140.5" y="80.4" transform="rotate(-90 140.5 80.4)">GPIO18</text>
<text x="106.2" y="89.6">LNA-IN</text>
<text x="150.7" y="89.6">SPIQ</text>
<text x="106.2" y="92.1">VDD3P3</text>
<text x="106.2" y="94.6">VDD3P3</text>
<text x="148.7" y="94.6">SPICLK</text>
<text x="150.9" y="92.1">SPID</text>
<text x="13.5" y="100" transform="rotate(-90 13.5 100)">ANT</text>
<text x="106.2" y="97.2">XTAL_OUT</text>
<text x="106.2" y="99.7">XTAL_IN</text>
<text x="148.6" y="97.2">SPICS0</text>
<text x="149.3" y="99.7">SPIWP</text>
<text x="11" y="107" transform="rotate(-90 11 107)">GND</text>
<text x="16" y="107" transform="rotate(-90 16 107)">GND</text>
<text x="106.2" y="104.8">CHIP_EN</text>
<text x="106.2" y="102.3">GPIO2</text>
<text x="106.2" y="107.3">GPIO3</text>
<text x="142.5" y="107.3">VDD3P3_CPU</text>
<text x="146.9" y="104.8">VDD_SPI</text>
<text x="149.4" y="102.3">SPIHD</text>
<text x="122.7" y="122.3" transform="rotate(-90 122.7 122.3)">MTMS</text>
<text x="125.3" y="122.3" transform="rotate(-90 125.3 122.3)">MTDI</text>
<text x="127.8" y="122.3" transform="rotate(-90 127.8 122.3)">VDD3P3_RTC</text>
<text x="130.3" y="122.3" transform="rotate(-90 130.3 122.3)">MTCK</text>
<text x="132.9" y="122.3" transform="rotate(-90 132.9 122.3)">MTDO</text>
<text x="135.4" y="122.3" transform="rotate(-90 135.4 122.3)">GPIO8</text>
<text x="138" y="122.3" transform="rotate(-90 138 122.3)">GPIO9</text>
<text x="140.5" y="122.3" transform="rotate(-90 140.5 122.3)">GPIO10</text>
<text x="24.9" y="163.2">1</text>
<text x="27.3" y="163.2">2</text>
<text x="63" y="165.8">2</text>
<text x="65.4" y="165.8">3</text>
<text x="63" y="168.3">1</text>
<text x="65.4" y="168.3">4</text>
<text x="352.6" y="170.8">GND</text>
<text x="364" y="173.4" transform="rotate(-90 364 173.4)">NC2</text>
<text x="366.6" y="173.4" transform="rotate(-90 366.6 173.4)">NC1</text>
<text x="372.1" y="170.8">GND</text>
<text x="242.1" y="177.3">SW4</text>
<text x="242.1" y="179.6">DSHP05TSGER</text>
<text x="352.6" y="178.5">VBUS1</text>
<text x="370.9" y="178.5">PWR1</text>
<text x="241.8" y="182.9">A1 B1</text>
<text x="241.8" y="185.5">A2 B2</text>
<text x="352.6" y="181">CC</text>
<text x="352.6" y="183.5">DP1+</text>
<text x="371.4" y="181">SBU2</text>
<text x="372.8" y="183.5">DN-</text>
<text x="241.8" y="188">A3 B3</text>
<text x="241.8" y="190.6">A4 B4</text>
<text x="352.6" y="186.1">DN1-</text>
<text x="352.6" y="188.6">SBU1</text>
<text x="352.6" y="191.2">VBUS2</text>
<text x="369.3" y="188.6">VCONN</text>
<text x="372.1" y="191.2">PWR</text>
<text x="372.2" y="186.1">DP+</text>
<text x="241.8" y="193.1">A5 B5</text>
<text x="352.6" y="198.8">GND</text>
<text x="361.5" y="201" transform="rotate(-90 361.5 201)">GND</text>
<text x="364" y="201" transform="rotate(-90 364 201)">GND</text>
<text x="366.6" y="201" transform="rotate(-90 366.6 201)">GND</text>
<text x="369.1" y="201" transform="rotate(-90 369.1 201)">GND</text>
<text x="372.1" y="198.8">GND</text>
<text x="63.2" y="248.1">IN</text>
<text x="70.1" y="248.1">OUT</text>
<text x="305.3" y="251.6">VCC</text>
<text x="317.7" y="251.6">BAT</text>
<text x="63.2" y="255.7">EN</text>
<text x="69.6" y="255.4" transform="rotate(-90 69.6 255.4)">GND</text>
<text x="72.1" y="255.7">BP</text>
<text x="164.6" y="252.1">IN</text>
<text x="171.4" y="252.1">OUT</text>
<text x="316.1" y="257.9">PROG</text>
<text x="373.9" y="256.6">1</text>
<text x="164.6" y="259.7">EN</text>
<text x="171" y="259.4" transform="rotate(-90 171 259.4)">GND</text>
<text x="173.4" y="259.7">BP</text>
<text x="373.9" y="259.2">2</text>
<text x="305.3" y="264.3">CHRG</text>
<text x="317.2" y="264.3">GND</text>
</g>
<g font-size="2.3" fill="#800000">
<text x="169.2" y="58.3">TXD</text>
<text x="169.2" y="63.4">RXD</text>
<text x="86.4" y="96.1">EN</text>
<text x="86.4" y="98.7">IO1</text>
<text x="86.4" y="101.2">IO2</text>
<text x="223.5" y="105">IO1</text>
<text x="223.5" y="107.3">IO8</text>
<text x="332.7" y="111.4">RESETB</text>
<text x="221.4" y="119.2">MTMS</text>
<text x="221.2" y="124.3">MTDO</text>
<text x="221.9" y="121.8">MTDI</text>
<text x="221.7" y="126.9">MTCK</text>
<text x="334.8" y="126.6">IO2</text>
<text x="122.7" y="151.8" transform="rotate(-90 122.7 151.8)">MTMS</text>
<text x="125.1" y="151.3" transform="rotate(-90 125.1 151.3)">MTDI</text>
<text x="129.6" y="151.8" transform="rotate(-90 129.6 151.8)">MTCK</text>
<text x="132.7" y="152.3" transform="rotate(-90 132.7 152.3)">MTDO</text>
<text x="140.6" y="152.8" transform="rotate(-90 140.6 152.8)">RESETB</text>
<text x="217.2" y="184.7">UTXD</text>
<text x="218.7" y="182.2">RST</text>
<text x="271.9" y="182">RESETB</text>
<text x="272" y="184.6">D1+</text>
<text x="398.3" y="181.3">RST</text>
<text x="216.2" y="189.7">UTXD1</text>
<text x="217.2" y="187.3">URXD</text>
<text x="324.4" y="187.8">RST</text>
<text x="199.1" y="197.8">RXD</text>
<text x="216.1" y="192.3">URXD1</text>
<text x="272.2" y="192.2">D1-</text>
<text x="198.7" y="203.4">TXD</text>
<text x="139.7" y="258.7">EN</text>
</g>
<g font-size="2" fill="#000080">
<text x="137.2" y="22">Y2</text>
<text x="127" y="24.2" transform="rotate(-90 127 24.2)">C1</text>
<text x="154.9" y="24.2" transform="rotate(-90 154.9 24.2)">C2</text>
<text x="80.8" y="39.2" transform="rotate(-90 80.8 39.2)">C4</text>
<text x="137.7" y="40.8">40MHz¡À10ppm</text>
<text x="268" y="40.2" transform="rotate(-90 268 40.2)">10KR2</text>
<text x="279.1" y="39.5">U8</text>
<text x="324.1" y="40.8">C32</text>
<text x="64.3" y="47.6" transform="rotate(-90 64.3 47.6)">1uF/6.3V</text>
<text x="70.1" y="42.8" transform="rotate(-90 70.1 42.8)">C6</text>
<text x="327.4" y="44.1">100nF</text>
<text x="13" y="51.2" transform="rotate(-90 13 51.2)">R35</text>
<text x="80.8" y="48.1" transform="rotate(-90 80.8 48.1)">10nF</text>
<text x="126.2" y="50.9" transform="rotate(-90 126.2 50.9)">22NH£¨¸ßÆµ£©</text>
<text x="63.5" y="57.8">L1</text>
<text x="66.3" y="57.8">2.0nH</text>
<text x="126.2" y="59.5" transform="rotate(-90 126.2 59.5)">R1</text>
<text x="284" y="56.8">W25Q32FVSS</text>
<text x="34.5" y="63.6" transform="rotate(-90 34.5 63.6)">22uF/6.3V</text>
<text x="42.4" y="64.6" transform="rotate(-90 42.4 64.6)">22uF/6.3V</text>
<text x="50.3" y="63.6" transform="rotate(-90 50.3 63.6)">100nF</text>
<text x="13" y="66.2" transform="rotate(-90 13 66.2)">0R</text>
<text x="37.8" y="67.2" transform="rotate(-90 37.8 67.2)">C7</text>
<text x="45" y="67.2" transform="rotate(-90 45 67.2)">C28</text>
<text x="52.8" y="67.2" transform="rotate(-90 52.8 67.2)">C5</text>
<text x="76.5" y="70" transform="rotate(-90 76.5 70)">10uF/6.3VC26</text>
<text x="87.9" y="67.4" transform="rotate(-90 87.9 67.4)">100nF C3</text>
<text x="11.4" y="79.1" transform="rotate(-90 11.4 79.1)">NCR34</text>
<text x="55.9" y="88.3">L3</text>
<text x="70.9" y="88.3">2.0nH</text>
<text x="16.8" y="94.1" transform="rotate(-90 16.8 94.1)">ANT2</text>
<text x="75.9" y="95.1" transform="rotate(-90 75.9 95.1)">3pF</text>
<text x="167.9" y="94.1">R3</text>
<text x="173.2" y="93.1">200R</text>
<text x="52.3" y="97.4" transform="rotate(-90 52.3 97.4)">3pF</text>
<text x="352.3" y="96.6">10K</text>
<text x="369.2" y="96.6">R11</text>
<text x="52.8" y="106.3" transform="rotate(-90 52.8 106.3)">L2</text>
<text x="75.9" y="105.3" transform="rotate(-90 75.9 105.3)">C11</text>
<text x="352.3" y="104.8">10K</text>
<text x="368.2" y="104.8">R12</text>
<text x="169.9" y="111.1" transform="rotate(-90 169.9 111.1)">C8</text>
<text x="177.8" y="111.1" transform="rotate(-90 177.8 111.1)">C12</text>
<text x="351.3" y="111.6">10K</text>
<text x="369.2" y="111.6">R7</text>
<text x="9.9" y="119.2" transform="rotate(-90 9.9 119.2)">IPEX</text>
<text x="169.9" y="122.3" transform="rotate(-90 169.9 122.3)">100nF</text>
<text x="177.8" y="122.3" transform="rotate(-90 177.8 122.3)">1uF/6.3V</text>
<text x="106.2" y="127.1">ESP32-C3</text>
<text x="154.9" y="126.1">U2</text>
<text x="348.3" y="126.9">10K/NC</text>
<text x="368.2" y="126.9">R10</text>
<text x="23.1" y="159.1">SW3 RESET</text>
<text x="61.2" y="158.6">SW1</text>
<text x="61.7" y="160.6">Key</text>
<text x="126.7" y="161.9" transform="rotate(-90 126.7 161.9)">C15</text>
<text x="126.7" y="173.1" transform="rotate(-90 126.7 173.1)">100nF</text>
<text x="17.8" y="187.1" transform="rotate(-90 17.8 187.1)">C30</text>
<text x="25.9" y="188.1" transform="rotate(-90 25.9 188.1)">R4</text>
<text x="29.5" y="195.4" transform="rotate(-90 29.5 195.4)">10K</text>
<text x="17.8" y="201.3" transform="rotate(-90 17.8 201.3)">1uF/6.3V</text>
<text x="65" y="243.4">RT9080-33GJ5</text>
<text x="165.1" y="249">RT9080-33GJ5</text>
<text x="28.2" y="257.4" transform="rotate(-90 28.2 257.4)">C21</text>
<text x="42.5" y="252.1">R31</text>
<text x="42.5" y="253.9">100K</text>
<text x="61.7" y="257.2">U6</text>
<text x="93.7" y="252.1" transform="rotate(-90 93.7 252.1)">C20</text>
<text x="144" y="257.7">100K</text>
<text x="195.1" y="256.1" transform="rotate(-90 195.1 256.1)">C13</text>
<text x="129.5" y="261.5" transform="rotate(-90 129.5 261.5)">C14</text>
<text x="152.4" y="258.9">R8</text>
<text x="163.1" y="261.2">U4</text>
<text x="27.7" y="269.1" transform="rotate(-90 27.7 269.1)">1uF/10V</text>
<text x="93.7" y="265" transform="rotate(-90 93.7 265)">1uF/6.3V</text>
<text x="195.1" y="269.1" transform="rotate(-90 195.1 269.1)">1uF/6.3V</text>
<text x="129" y="273.2" transform="rotate(-90 129 273.2)">1uF/10V</text>
</g>
<g font-size="2" fill="#800000">
<text x="259.6" y="46.3">SPIQ</text>
<text x="259.6" y="43.8">SPICS0</text>
<text x="315" y="46.3">SPIHD</text>
<text x="182.9" y="53.2">UTXD</text>
<text x="259.6" y="48.9">SPIWP</text>
<text x="315" y="51.4">SPID</text>
<text x="315" y="48.9">SPICLK</text>
<text x="182.9" y="55.7">URXD</text>
<text x="43.9" y="88.8">WIFI_ANT</text>
<text x="188" y="88.8">SPIQ</text>
<text x="188" y="91.3">SPID</text>
<text x="188" y="93.8">SPICLK</text>
<text x="188" y="96.4">SPICS0</text>
<text x="188" y="98.9">SPIWP</text>
<text x="188" y="101.5">SPIHD</text>
<text x="339.4" y="96.9">IO9</text>
<text x="86.4" y="104">RST</text>
<text x="86.4" y="106.5">IO3</text>
<text x="338.4" y="104.5">IO8</text>
<text x="134.4" y="148.7" transform="rotate(-90 134.4 148.7)">IO8</text>
<text x="136.9" y="148.2" transform="rotate(-90 136.9 148.2)">IO9</text>
<text x="30" y="182.7">RST</text>
<text x="70.4" y="185.3">IO2</text>
</g>
<g font-size="1.3" fill="#800000">
<text x="251.2" y="163.5">D1+</text>
<text x="315.3" y="163.5">D+</text>
<text x="251.6" y="173.6">D1-</text>
<text x="315.8" y="173.6">D-</text>
<text x="330.2" y="180.2">IO9</text>
<text x="330.2" y="182.7">D+</text>
<text x="330.2" y="185.3">D-</text>
<text x="386.1" y="185.3">D+</text>
<text x="386.1" y="182.7">D-</text>
<text x="386.1" y="187.8">IO9</text>
</g>
<g font-size="1.3" fill="#000080">
<text x="271.1" y="163.5">100R</text>
<text x="289.5" y="163.5">R2000</text>
<text x="352.3" y="165.7">J1</text>
<text x="270.1" y="173.4">100R</text>
<text x="290.5" y="173.4">R2001</text>
<text x="302.7" y="179.5" transform="rotate(-90 302.7 179.5)">ED4</text>
<text x="307.8" y="179.5" transform="rotate(-90 307.8 179.5)">ED3</text>
<text x="361.7" y="176.6">TYPE-C3.1</text>
<text x="217.1" y="196.7">NC</text>
<text x="220.4" y="196.6">R13</text>
<text x="217.6" y="202.5">NC</text>
<text x="220.4" y="202.5">R15</text>
<text x="302.7" y="198.5" transform="rotate(-90 302.7 198.5)">ULC0511C</text>
<text x="307.8" y="198.5" transform="rotate(-90 307.8 198.5)">ULC0511C</text>
</g>
</svg>
